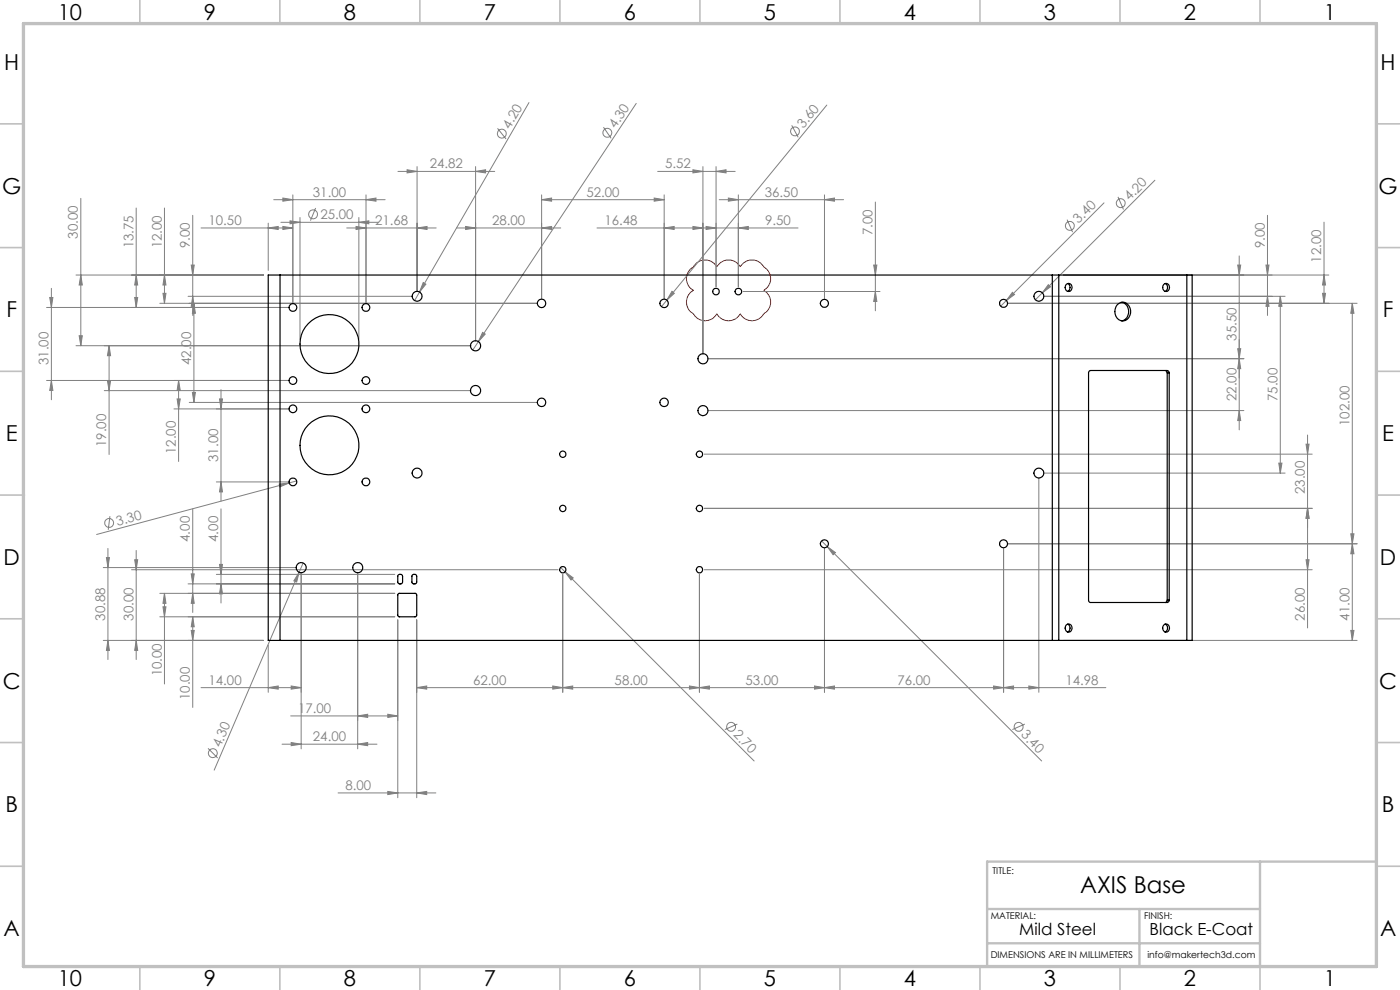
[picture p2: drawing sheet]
<svg xmlns="http://www.w3.org/2000/svg" width="297mm" height="210mm" viewBox="0 0 297 210" stroke-linecap="round" stroke-linejoin="round" font-family="sans-serif">
<g fill="none" stroke="#808080" stroke-width=".21">
<path d="M84.4 36.4h20.6M86.4 36l2.1 .4-2.1 .3zM88.5 35.3v26.5M100.9 36.4l2.1-.4v.7zM100.9 35.3v37M105.6 27.2l1.8 2.3M112.2 21.8l-23.2 40.1M128 27l1.6 2.3M135 21.9l-33.5 50.6M139.5 36.4h16.5M147 36l2.1 .4-2.1 .3zM149.1 35.3v39.8"/>
<path d="M151.9 36.4l2.1-.4v.7zM151.9 35.3v25.5M168 26.6l1.3 2.5M175.4 22.3l-33.9 41.4M245 38.2l-25.4 25.4M16.1 58.3h39.8M17.1 42.1v31.2M17.1 58.3l.4 2.2h-.7zM28.9 44.1v21.1M28.9 58.3l.3 2.2h-.6zM34.9 44.1v20.2M34.9 58.3l.3 2.2h-.6z"/>
<path d="M40.6 56.2h.6l-.3 2.1zM40.9 45.7v21.2M42.7 48.4h19.4M56.9 48.4l2.1-.4v.7zM56.9 47.3v10.1M58.1 42.4h23.6M59.6 47.2h20.6M60 48l2.1 .4-2.1 .3zM60 42l2.1 .4-2.1 .3zM61.5 46.8l2.1 .4-2.1 .3zM62.1 41.3v22.9M63.6 46.1v25.9"/>
<path d="M67 44.1l-1.1 2.7M73.6 48.4h18.9M75.5 48l2.1 .4-2.1 .3zM76.1 47.2l2.1-.4v.7zM76.1 46.1v25.9M77.6 42.4l2.2-.4v.7zM77.6 41.3v22.9M88.5 48.4l2.1-.4v.7zM89.8 59.9l.5 .4-1.3 1.6zM96.8 48.4h22.2M98.8 48l2.1 .4-2.1 .3zM114.9 48.4l2.1-.4v.7z"/>
<path d="M114.9 42.4l2.1-.4v.7zM114.9 42.4h26M114.9 41.3v22.1M126.6 48.4h42.7M138.8 42l2.1 .4-2.1 .3zM140.9 48.4l2.1-.4v.7zM140.9 41.3v22.1M147 48l2.1 .4-2.1 .3zM149.8 48l2.1 .4-2.1 .3zM152.6 42.4h26.4M154.5 42l2.1 .4-2.1 .3zM156.6 48.4l2.2-.4v.7z"/>
<path d="M156.6 41.3v19.5M174.9 42.4l2.1-.4v.7zM174.9 41.3v22.1M185.3 56.2h.7l-.3 2.1zM185.7 42.9v23M225.6 58.3h56.3M226.4 46.6l1.1 2.6M234.2 43l-21.9 21.9M237.2 41.8l1.1 2.6M262.6 56.2h.6l-.3 2.1zM262.9 54.3v36.9M268.6 56.2h.6l-.3 2.1z"/>
<path d="M268.9 45.7v21.2M280.9 47.1v17.2M280.9 58.3l.3 2.2h-.6zM9.9 65.2h51.2M10.5 63.1h.7l-.3 2.1zM10.9 61.2v23.6M16.1 73.3h83.8M16.8 71.2h.7l-.4 2.1zM23.1 73.3l.4 2.2h-.7zM23.1 73.3v23.1M28.6 63.1h.6l-.3 2.1zM33.9 64.3h80"/>
<path d="M34.6 62.2h.6l-.3 2.1zM39.9 62.9h47.6M40.9 62.9l.3 2.1h-.6zM41.1 64.3v21.1M41.1 64.3l.4 2.2h-.7zM89 61.9l-1.1 1.9M101.5 72.5l-1.2 1.8M102.4 70.5l.5 .4-1.4 1.6zM141.5 63.7l-1.2 1.3M142.6 61.8l.5 .4-1.6 1.5zM157.7 61.8h29M185.7 61.8l.3 2.2h-.7z"/>
<path d="M213.9 64.3h74M214.8 62l.4 .5-1.7 1.2zM221.4 62.9h51.2M222.4 60.4l.4 .4-1.7 1.3zM262.6 74h.6l-.3 2.1zM262.9 76.1l.3 2.1h-.6zM263.9 76.1h-113.8M268.9 62.9l.3 2.1h-.6zM271.6 62.9v37.5M271.6 62.9l.4 2.1h-.7zM280.6 62.2h.6l-.3 2.1zM286.9 64.3v71.5"/>
<path d="M286.9 64.3l.3 2.2h-.6zM10.9 80.7l.3 2.1h-.7zM22.1 82.9h77.8M22.8 80.7h.7l-.4 2.2zM36.9 86.7h24.2M37.6 84.6h.6l-.3 2.1zM37.9 80.7l.3 2.1h-.6zM37.9 80.7v17.2M40.1 85.4h73.8M40.8 83.2h.7l-.4 2.2zM46.6 84.6h.6l-.3 2.1zM46.9 82.6v23.7"/>
<path d="M61.1 80.7h-51.2M149.4 96.3h129M150.1 87.1h113.8M262.9 87.1l.3 2.1h-.6zM271.3 98.2h.7l-.4 2.2zM277.1 94.2h.6l-.3 2.1zM277.4 92.3v40.9M22.6 118.3h.6l-.3 2.1zM22.9 116.3v23.6M23.3 109.5l-.3 2.9M28.6 118.7h.6l-.3 2.2zM28.9 116.8v23.1"/>
<path d="M40.9 107.9v22M45.9 102.2h15.2M46.6 119.7h.6l-.3 2.1zM46.9 102.2l.3 2.1h-.6zM46.9 107.9v20M59.2 102.7l2.1-.3-1.9 .9zM62.9 102l-42.4 11.4M64.3 119.4l-18.9 44M149.4 107.8h129M174.3 114.8l1.2 1.1M174.9 116.3v30.6M175.5 115.9l1.7 1.3-.5 .5z"/>
<path d="M175.5 115.9l45.5 45.5M212.9 116.3v30.6M220.4 101.3v45.6M221.4 100.4h51.2M277.1 118.7h.6l-.3 2.2zM277.4 107.8l.3 2.2h-.6zM286.6 113.2h.6l-.3 2.1zM286.9 115.3l.3 2.2h-.6zM287.9 115.3h-74M21.9 135.8h34M21.9 120.4h41M22.9 135.8l.3 2.2h-.6z"/>
<path d="M27.9 120.9h90.5M28.9 135.8l.3 2.2h-.6zM33.9 130.8h49.8M33.9 125.9h49.8M34.6 128.7h.6l-.3 2.1zM34.9 125.9v19.2M34.9 125.9l.3 2.1h-.6zM39.9 123.9h43.8M40.6 133.7h.6l-.3 2.1zM40.6 121.7h.6l-.3 2.2zM40.9 130.8v19.3M40.9 130.8l.3 2.2h-.6z"/>
<path d="M40.9 125.9l.3 2.1h-.6zM45.9 121.8h37.8M46.9 123.9l.3 2.1h-.6zM56.9 136.8v10.1M63.5 121.4l-.6 2.1-.6-.3zM63.9 121.4v37.4M75.9 121.4v37.4M84.4 131.5v37.7M88.4 131.5v37.7M118.9 120.4l41.1 41M119.4 121.8v25.1M119.9 121.3l1.7 1.3-.5 .4z"/>
<path d="M148.4 121.8v25.1M149.4 120.9h129M225.6 135.8h62.3M286.6 133.7h.6l-.3 2.1zM42.7 145.9h21.2M44.1 158.7l2.1 2.1M56.9 145.9l2.1-.4v.7zM59.8 157.9h20.2M61.7 151.9h22.7M61.8 145.5l2.1 .4-2.1 .3zM61.8 157.5l2.1 .4-2.1 .3zM75.9 151.9l2.1-.4v.7z"/>
<path d="M75.9 157.9l2.1-.4v.7zM82.3 151.5l2.1 .4-2.1 .3zM88.4 145.9l2.1-.4v.7zM88.4 145.9h146.2M117.3 145.5l2.1 .4-2.1 .3zM119.4 145.9l2.1-.4v.7zM146.3 145.5l2.1 .4-2.1 .3zM148.4 145.9l2.1-.4v.7zM156.4 153.6l-2.6 1.2M172.8 145.5l2.1 .4-2.1 .3zM174.9 145.9l2.1-.4v.7zM210.8 145.5l2.1 .4-2.1 .3z"/>
<path d="M212.9 145.9l2.1-.4v.7zM217.4 153.6l-2.6 1.2M218.3 145.5l2.1 .4-2.1 .3zM71.7 168.2h20.8M82.3 167.9l2.1 .3-2.1 .3zM88.4 168.2l2.1-.3v.6z"/>
<circle cx="106.5" cy="28.4" r=".94"/>
<circle cx="128.9" cy="28.2" r=".95"/>
<circle cx="168.7" cy="27.9" r=".94"/>
<circle cx="66.4" cy="45.5" r=".95"/>
<circle cx="227" cy="47.9" r=".95"/>
<circle cx="237.7" cy="43.1" r=".94"/>
<circle cx="23.1" cy="110.9" r=".95"/>
<circle cx="45.2" cy="159.8" r=".95"/>
<circle cx="155.1" cy="154.2" r=".94"/>
<circle cx="216.1" cy="154.2" r=".95"/>
</g>
<path d="M146.3 57.2l.8-.6a2.86 2.86 0 0 1 5 0 2.86 2.86 0 0 1 5 0 2.95 2.95 0 0 1 5.1 .2 2.83 2.83 0 0 1-.2 4.8 2.86 2.86 0 0 1 0 5 2.83 2.83 0 0 1-4.9 0 2.83 2.83 0 0 1-5 0 2.83 2.83 0 0 1-5 0 2.83 2.83 0 0 1 0-5 2.85 2.85 0 0 1-.8-4.4z" fill="none" stroke="#f00" stroke-width=".21"/>
<g fill="none" stroke="#c0c0c0" stroke-width=".35">
<path d="M29.7 0v5M59.4 0v5M89.1 0v5M118.8 0v5M148.5 0v5M178.2 0v5M207.9 0v5M237.6 0v5M267.3 0v5M0 26.3h5M292 26.3h5M0 52.5h5"/>
<path d="M292 52.5h5M0 78.8h5M292 78.8h5M0 105h5M5 105h.1M292 105h.1M292 105h5M0 131.3h5M292 131.3h5M0 157.5h5M292 157.5h5M0 183.8h5"/>
<path d="M292 183.8h5M29.7 205v5M59.4 205v5M89.1 205v5M118.8 205v5M148.5 205h.1M148.5 205v5M178.2 205v5M207.9 205v5M237.6 205v5M267.3 205v5"/>
</g>
<path d="M209.4 192.8h57.9M241.7 192.8v12.2M267.3 182.8v22.2M292 182.8h-82.6v22.2M209.4 200.1h57.9" fill="none" stroke="#c0c0c0" stroke-width=".5"/>
<path d="M5 5h287v200h-287z" fill="none" stroke="#c0c0c0" stroke-width=".7"/>
<g fill="#808080">
<path d="M59.2 102.7l2.1-.3-1.9 .9z"/>
<path d="M214.8 62l.4 .5-1.7 1.2z"/>
<path d="M222.4 60.4l.4 .4-1.7 1.3z"/>
<path d="M142.6 61.8l.5 .4-1.6 1.5z"/>
<path d="M102.4 70.5l.5 .4-1.4 1.6z"/>
<path d="M89.8 59.9l.5 .4-1.3 1.6z"/>
<path d="M63.5 121.4l-.6 2.1-.6-.3z"/>
<path d="M119.9 121.3l1.7 1.3-.5 .4z"/>
<path d="M175.5 115.9l1.7 1.3-.5 .5z"/>
<path d="M148.4 145.9l2.1-.4v.7zM172.8 145.5l2.1 .4-2.1 .3zM212.9 145.9l2.1-.4v.7zM218.3 145.5l2.1 .4-2.1 .3zM75.5 48l2.1 .4-2.1 .3zM88.5 48.4l2.1-.4v.7zM154.5 42l2.1 .4-2.1 .3zM174.9 42.4l2.1-.4v.7zM86.4 36l2.1 .4-2.1 .3zM100.9 36.4l2.1-.4v.7zM98.8 48l2.1 .4-2.1 .3zM114.9 48.4l2.1-.4v.7zM140.9 48.4l2.1-.4v.7zM147 48l2.1 .4-2.1 .3zM147 36l2.1 .4-2.1 .3zM151.9 36.4l2.1-.4v.7zM61.5 46.8l2.1 .4-2.1 .3zM76.1 47.2l2.1-.4v.7z"/>
<path d="M174.9 145.9l2.1-.4v.7zM210.8 145.5l2.1 .4-2.1 .3z"/>
<path d="M75.9 151.9l2.1-.4v.7zM82.3 151.5l2.1 .4-2.1 .3z"/>
<path d="M60 42l2.1 .4-2.1 .3zM77.6 42.4l2.2-.4v.7z"/>
<path d="M149.8 48l2.1 .4-2.1 .3zM156.6 48.4l2.2-.4v.7z"/>
<path d="M114.9 42.4l2.1-.4v.7zM138.8 42l2.1 .4-2.1 .3z"/>
<path d="M56.9 48.4l2.1-.4v.7zM60 48l2.1 .4-2.1 .3zM56.9 145.9l2.1-.4v.7zM61.8 145.5l2.1 .4-2.1 .3zM82.3 167.9l2.1 .3-2.1 .3zM88.4 168.2l2.1-.3v.6zM88.4 145.9l2.1-.4v.7zM117.3 145.5l2.1 .4-2.1 .3z"/>
<path d="M61.8 157.5l2.1 .4-2.1 .3zM75.9 157.9l2.1-.4v.7z"/>
<path d="M119.4 145.9l2.1-.4v.7zM146.3 145.5l2.1 .4-2.1 .3z"/>
<path d="M46.9 102.2l.3 2.1h-.6zM46.6 84.6h.6l-.3 2.1z"/>
<path d="M277.4 107.8l.3 2.2h-.6zM277.1 94.2h.6l-.3 2.1z"/>
<path d="M40.6 133.7h.6l-.3 2.1zM40.9 130.8l.3 2.2h-.6zM28.9 135.8l.3 2.2h-.6zM28.6 118.7h.6l-.3 2.2zM22.9 135.8l.3 2.2h-.6zM22.6 118.3h.6l-.3 2.1zM286.6 133.7h.6l-.3 2.1zM286.9 115.3l.3 2.2h-.6zM40.9 125.9l.3 2.1h-.6zM40.6 121.7h.6l-.3 2.2zM46.9 123.9l.3 2.1h-.6zM46.6 119.7h.6l-.3 2.1z"/>
<path d="M286.9 64.3l.3 2.2h-.6zM286.6 113.2h.6l-.3 2.1zM280.6 62.2h.6l-.3 2.1zM280.9 58.3l.3 2.2h-.6zM34.6 62.2h.6l-.3 2.1zM34.9 58.3l.3 2.2h-.6zM28.6 63.1h.6l-.3 2.1zM28.9 58.3l.3 2.2h-.6zM40.9 62.9l.3 2.1h-.6zM40.6 56.2h.6l-.3 2.1zM10.5 63.1h.7l-.3 2.1zM10.9 80.7l.3 2.1h-.7zM16.8 71.2h.7l-.4 2.1zM17.1 58.3l.4 2.2h-.7zM262.9 76.1l.3 2.1h-.6zM262.6 56.2h.6l-.3 2.1zM40.8 83.2h.7l-.4 2.2zM41.1 64.3l.4 2.2h-.7z"/>
<path d="M34.9 125.9l.3 2.1h-.6zM34.6 128.7h.6l-.3 2.1z"/>
<path d="M262.6 74h.6l-.3 2.1zM262.9 87.1l.3 2.1h-.6z"/>
<path d="M23.1 73.3l.4 2.2h-.7zM22.8 80.7h.7l-.4 2.2z"/>
<path d="M271.6 62.9l.4 2.1h-.7zM271.3 98.2h.7l-.4 2.2zM268.6 56.2h.6l-.3 2.1zM268.9 62.9l.3 2.1h-.6zM185.3 56.2h.7l-.3 2.1zM185.7 61.8l.3 2.2h-.7z"/>
<path d="M37.9 80.7l.3 2.1h-.6zM37.6 84.6h.6l-.3 2.1z"/>
<path d="M277.1 118.7h.6l-.3 2.2zM277.4 107.8l.3 2.2h-.6z"/>
</g>
<g fill="none" stroke="#000" stroke-width=".25">
<path d="M59.4 58.3h-2.5v77.5h2.5M59.4 58.3v77.5M59.4 58.3h163.8M223.2 58.3h1.4M223.2 58.3v77.5M224.6 58.3h27.2M224.6 58.3v77.5M251.8 58.3h1.1v77.5h-1.1M251.8 58.3v77.5M226.2 60.4a.79 .79 0 0 1 1 0 .79 .79 0 0 1 0 1.1 .79 .79 0 0 1-1 .1 1.01 1.01 0 0 1 0-1.2zM226.5 60.1a.91 .91 0 0 1 .5 .9 .91 .91 0 0 1-.5 .8M237 64.6a1.63 1.63 0 0 1 1.9-.4 1.63 1.63 0 0 1 1 1.6 1.72 1.72 0 0 1-.8 2 1.72 1.72 0 0 1-2.1-.3 2.29 2.29 0 0 1 0-2.9z"/>
<path d="M238 64.1a2.06 2.06 0 0 1 1.4 2 2.06 2.06 0 0 1-1.4 2M246.9 60.4a.8 .8 0 0 1 1.1 .1 .8 .8 0 0 1-.1 1.1 .8 .8 0 0 1-1.1-.1 .8 .8 0 0 1 .1-1.1zM247.2 60.1a.91 .91 0 0 1 .5 .9 .91 .91 0 0 1-.5 .8M247.2 78.6l.3 .1 .1 .4M247.6 79.1h.4M247.6 79.1v48.2M248 79.1l-.1-.4-.3-.1h-16.2l-.5 .4 .1 48.6 .3 .2h16.4l.3-.2v-.3M248 79.1v48.2M59.4 135.8h163.8M84.5 121.9l.6-.1 .3 .3v1.4l-.3 .4h-.4l-.3-.4zM84.5 126l3.7-.1 .1 .1 .1 4.5-.2 .3h-3.6l-.1-.1zM87.5 121.9l.6-.1 .3 .3v1.4l-.3 .4h-.4l-.3-.4z"/>
<path d="M223.2 135.8h1.4M224.6 135.8h27.2M226.2 132.6a.79 .79 0 0 1 1 .1 .79 .79 0 0 1 0 1.1 .79 .79 0 0 1-1 0 1.01 1.01 0 0 1 0-1.2zM226.5 132.4a.91 .91 0 0 1 .5 .8 .91 .91 0 0 1-.5 .8M246.9 132.6a.8 .8 0 0 1 1.1 .1 .8 .8 0 0 1-.1 1.1 .8 .8 0 0 1-1.1-.1 .8 .8 0 0 1 .1-1.1zM247.2 132.4a.91 .91 0 0 1 .5 .8 .91 .91 0 0 1-.5 .8M247.6 127.3l-.1 .3-.3 .2M247.6 127.3h.4"/>
<circle cx="62.1" cy="65.2" r=".82"/>
<circle cx="69.9" cy="73" r="6.2"/>
<circle cx="77.6" cy="65.2" r=".83"/>
<circle cx="88.5" cy="62.9" r="1.05"/>
<circle cx="100.9" cy="73.4" r="1.08"/>
<circle cx="114.9" cy="64.3" r=".9"/>
<circle cx="140.9" cy="64.3" r=".9"/>
<circle cx="149.1" cy="76.1" r="1.08"/>
<circle cx="151.9" cy="61.8" r=".7"/>
<circle cx="156.6" cy="61.8" r=".7"/>
<circle cx="174.9" cy="64.3" r=".86"/>
<circle cx="212.9" cy="64.3" r=".84"/>
<circle cx="220.4" cy="62.8" r="1.05"/>
<circle cx="62.1" cy="86.7" r=".82"/>
<circle cx="62.1" cy="80.7" r=".82"/>
<circle cx="69.9" cy="94.5" r="6.2"/>
<circle cx="77.6" cy="80.7" r=".83"/>
<circle cx="77.6" cy="86.7" r=".83"/>
<circle cx="100.9" cy="82.8" r="1.08"/>
<circle cx="114.9" cy="85.4" r=".91"/>
<circle cx="119.4" cy="96.4" r=".68"/>
<circle cx="140.9" cy="85.4" r=".91"/>
<circle cx="148.4" cy="96.4" r=".68"/>
<circle cx="149.1" cy="87.1" r="1.07"/>
<circle cx="62.1" cy="102.2" r=".83"/>
<circle cx="77.6" cy="102.2" r=".84"/>
<circle cx="88.5" cy="100.4" r="1.05"/>
<circle cx="119.4" cy="107.9" r=".68"/>
<circle cx="148.4" cy="107.9" r=".68"/>
<circle cx="174.9" cy="115.4" r=".86"/>
<circle cx="212.9" cy="115.4" r=".84"/>
<circle cx="220.4" cy="100.3" r="1.05"/>
<circle cx="63.9" cy="120.4" r="1.07"/>
<circle cx="75.9" cy="120.4" r="1.08"/>
<circle cx="119.4" cy="120.8" r=".68"/>
<circle cx="148.4" cy="120.8" r=".68"/>
</g>
<text font-size="4.9" x="229.2" y="189.4">AXIS Base</text>
<g font-size="4.7">
<text x="12.2" y="4.2">10</text>
<text x="43.2" y="4.2">9</text>
<text x="72.9" y="4.2">8</text>
<text x="102.6" y="4.2">7</text>
<text x="132.3" y="4.2">6</text>
<text x="162" y="4.2">5</text>
<text x="191.7" y="4.2">4</text>
<text x="221.4" y="4.2">3</text>
<text x="251.1" y="4.2">2</text>
<text x="280.8" y="4.2">1</text>
<text x=".9" y="14.8">H</text>
<text x="292.9" y="14.8">H</text>
<text x=".5" y="41">G</text>
<text x="292.4" y="41">G</text>
<text x="1.4" y="67.3">F</text>
<text x="293.4" y="67.3">F</text>
<text x="1.2" y="93.5">E</text>
<text x="293.2" y="93.5">E</text>
<text x=".8" y="119.8">D</text>
<text x="292.8" y="119.8">D</text>
<text x=".6" y="146">C</text>
<text x="292.6" y="146">C</text>
<text x="1.2" y="172.3">B</text>
<text x="293.2" y="172.3">B</text>
<text x=".8" y="198.5">A</text>
<text x="292.8" y="198.5">A</text>
<text x="12.2" y="209.2">10</text>
<text x="43.2" y="209.2">9</text>
<text x="72.9" y="209.2">8</text>
<text x="102.6" y="209.2">7</text>
<text x="132.3" y="209.2">6</text>
<text x="162" y="209.2">5</text>
<text x="191.7" y="209.2">4</text>
<text x="221.4" y="209.2">3</text>
<text x="251.1" y="209.2">2</text>
<text x="280.8" y="209.2">1</text>
</g>
<g font-size="3.5">
<text x="216.2" y="198.3">Mild Steel</text>
<text x="243.9" y="198.3">Black E-Coat</text>
</g>
<g font-size="2.8" fill="#808080">
<text x="108.2" y="27.5" transform="rotate(-60 108.2 27.5)">4.20</text>
<text x="130.6" y="27.4" transform="rotate(-56 130.6 27.4)">4.30</text>
<text x="170.5" y="27.3" transform="rotate(-51 170.5 27.3)">3.60</text>
<text x="91.2" y="35.7">24.82</text>
<text x="141.1" y="35.7">5.52</text>
<text x="66.4" y="41.7">31.00</text>
<text x="124.4" y="41.7">52.00</text>
<text x="162.3" y="41.7">36.50</text>
<text x="44.2" y="47.7">10.50</text>
<text x="68" y="46.5">25.00</text>
<text x="79.6" y="47.7">21.68</text>
<text x="104.4" y="47.7">28.00</text>
<text x="128.2" y="47.7">16.48</text>
<text x="162.3" y="47.7">9.50</text>
<text x="228.8" y="47.5" transform="rotate(-45 228.8 47.5)">3.40</text>
<text x="239.6" y="42.7" transform="rotate(-45 239.6 42.7)">4.20</text>
<text x="16.5" y="50.6" transform="rotate(-90 16.5 50.6)">30.00</text>
<text x="28.3" y="52.7" transform="rotate(-90 28.3 52.7)">13.75</text>
<text x="34.3" y="52.7" transform="rotate(-90 34.3 52.7)">12.00</text>
<text x="40.3" y="52.7" transform="rotate(-90 40.3 52.7)">9.00</text>
<text x="185.1" y="49.9" transform="rotate(-90 185.1 49.9)">7.00</text>
<text x="268.3" y="52.7" transform="rotate(-90 268.3 52.7)">9.00</text>
<text x="280.3" y="55.7" transform="rotate(-90 280.3 55.7)">12.00</text>
<text x="10.3" y="77.5" transform="rotate(-90 10.3 77.5)">31.00</text>
<text x="40.5" y="77.5" transform="rotate(-90 40.5 77.5)">42.00</text>
<text x="262.3" y="72.2" transform="rotate(-90 262.3 72.2)">35.50</text>
<text x="262.3" y="85.1" transform="rotate(-90 262.3 85.1)">22.00</text>
<text x="271" y="85.1" transform="rotate(-90 271 85.1)">75.00</text>
<text x="22.5" y="94.8" transform="rotate(-90 22.5 94.8)">19.00</text>
<text x="286.3" y="90.4" transform="rotate(-90 286.3 90.4)">102.00</text>
<text x="37.3" y="96.3" transform="rotate(-90 37.3 96.3)">12.00</text>
<text x="46.3" y="98" transform="rotate(-90 46.3 98)">31.00</text>
<text x="276.8" y="104.8" transform="rotate(-90 276.8 104.8)">23.00</text>
<text x="24.9" y="111.5" transform="rotate(-15 24.9 111.5)">3.30</text>
<text x="40.3" y="114.9" transform="rotate(-90 40.3 114.9)">4.00</text>
<text x="46.3" y="114.9" transform="rotate(-90 46.3 114.9)">4.00</text>
<text x="22.3" y="131.6" transform="rotate(-90 22.3 131.6)">30.88</text>
<text x="28.3" y="131.6" transform="rotate(-90 28.3 131.6)">30.00</text>
<text x="276.8" y="131.6" transform="rotate(-90 276.8 131.6)">26.00</text>
<text x="286.3" y="131.6" transform="rotate(-90 286.3 131.6)">41.00</text>
<text x="34.3" y="143.5" transform="rotate(-90 34.3 143.5)">10.00</text>
<text x="40.3" y="148.5" transform="rotate(-90 40.3 148.5)">10.00</text>
<text x="44.2" y="145.2">14.00</text>
<text x="100.4" y="145.2">62.00</text>
<text x="130.4" y="145.2">58.00</text>
<text x="158.1" y="145.2">53.00</text>
<text x="190.4" y="145.2">76.00</text>
<text x="226" y="145.2">14.98</text>
<text x="63.2" y="151.2">17.00</text>
<text x="46.8" y="158.7" transform="rotate(-67 46.8 158.7)">4.30</text>
<text x="66.4" y="157.2">24.00</text>
<text x="155.5" y="156" transform="rotate(45 155.5 156)">2.70</text>
<text x="216.5" y="156" transform="rotate(45 216.5 156)">3.40</text>
<text x="73.3" y="167.6">8.00</text>
</g>
<g font-size="2">
<text x="210.5" y="185.4">TITLE:</text>
<text x="210.2" y="195">MATERIAL:</text>
<text x="242.7" y="195">FINISH:</text>
<text x="210.2" y="203.2">DIMENSIONS ARE IN MILLIMETERS</text>
<text x="243.4" y="203.2">info@makertech3d.com</text>
</g>
</svg>
